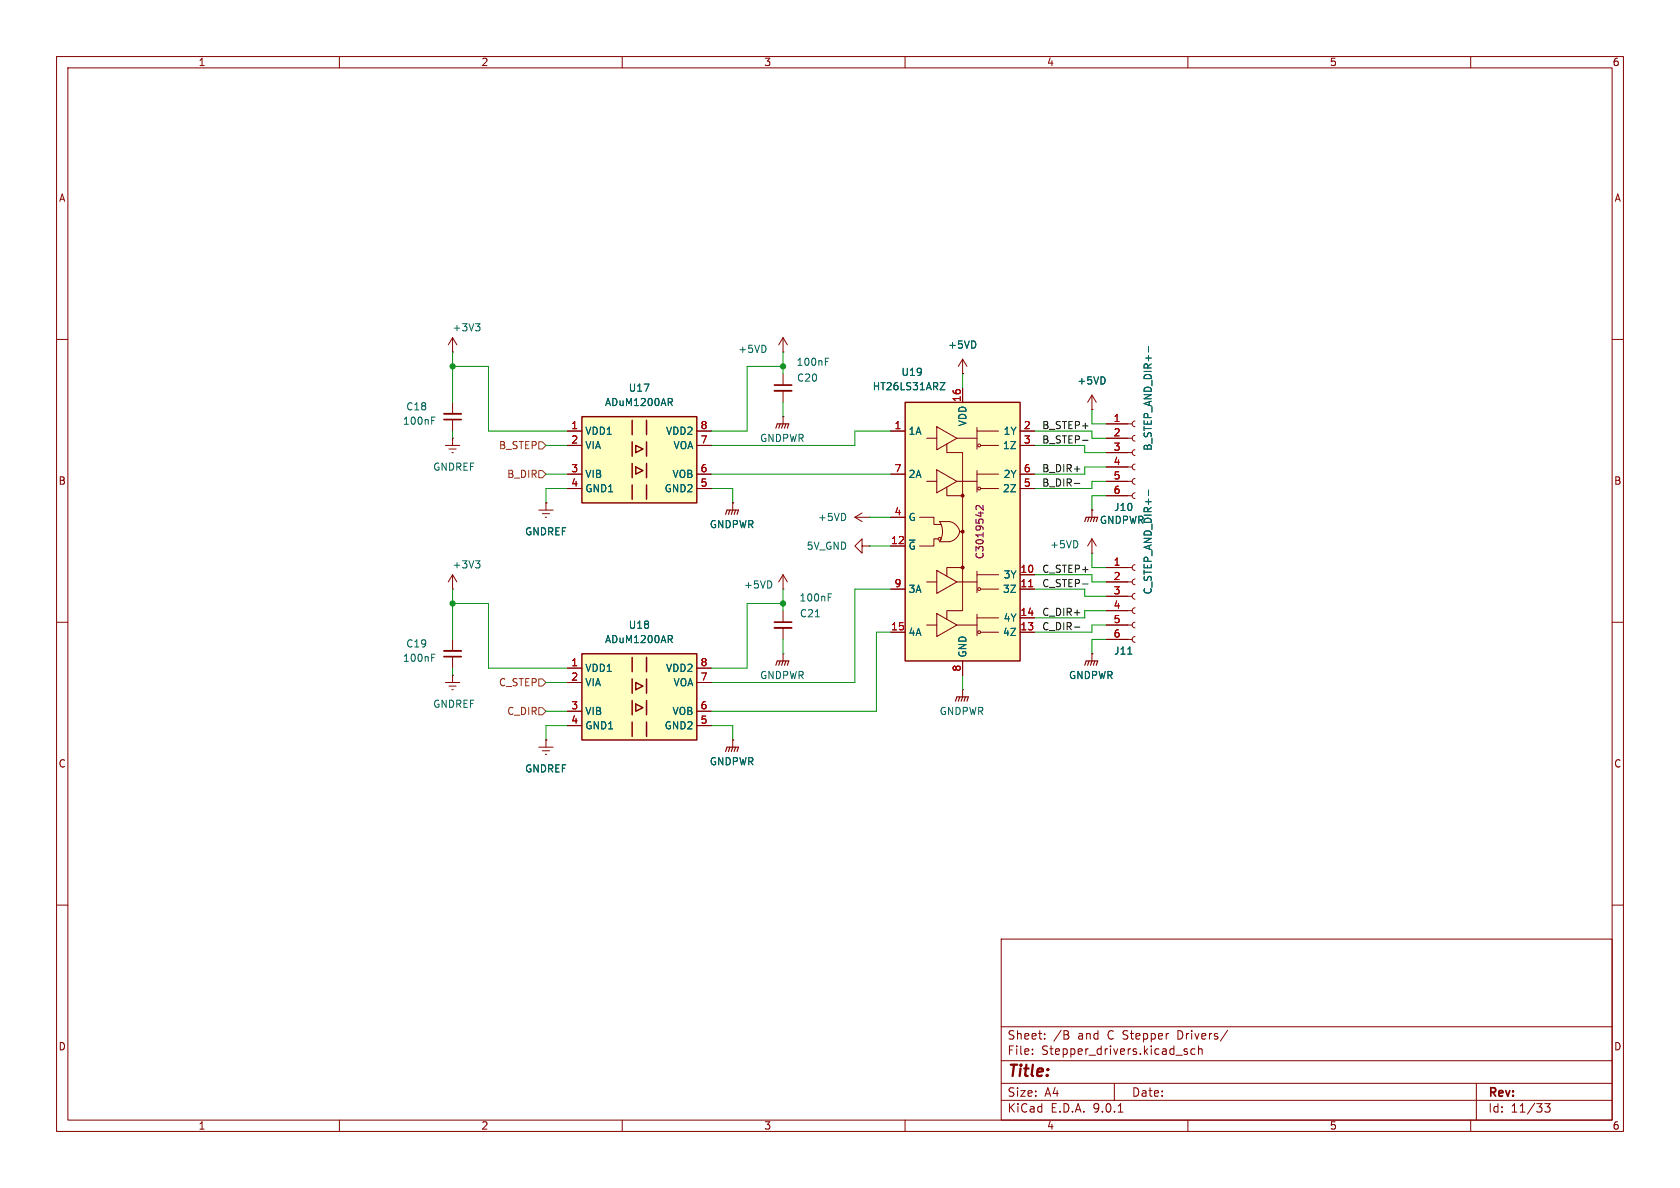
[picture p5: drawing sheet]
<svg xmlns="http://www.w3.org/2000/svg" width="297mm" height="210mm" viewBox="0 0 297 210" stroke-linecap="round" stroke-linejoin="round" font-family="sans-serif">
<g fill="none" stroke="#840000" stroke-width=".18">
<path d="M10 10h277v190h-277zM12 12h273v186h-273zM60 10v2M110 10v2M160 10v2M210 10v2M260 10v2M138.4 59.7v2.5M138.4 59.7l-.7 1.3M138.4 59.7l.8 1.3M10 60h2M138.4 62.2h.1"/>
<path d="M138.4 66v2.1M138.4 69.1v2M285 60h2M10 110h2M138.4 108v2M138.4 111v2M285 110h2M170.2 121.9h.1M170.2 121.9v1.3M10 160h2M177 166h108v32h-108zM285 160h2"/>
<path d="M60 198v2M110 198v2M160 198v2M177 194.5h108M177 191.5h108M177 187.5h108M177 181.5h108M182.5 186.3v.1M182.5 185.5v.1M184.7 183.6v.1M184.7 182.8v.1M188.8 183l.2 .2-.2 .4"/>
<path d="M188.8 182.3v.5M197 191.5v3M197.7 196.6h.8M209.9 185.5l-.4-.1-.2 .2 .1 .2 .5 .2v.3h-.6M210 198v2M211.2 185.5l-.4-.1-.3 .3v.4l.2 .2h.5M211.9 185.5l.2-.1 .4 .1v.9M211.9 184.9v1.5M217 182.1l-1.3 2M260 198v2M261 191.5v6.5M273.1 195.1h.9l-.5 .6 .5 .1v.7l-.3 .1h-.4l-.2-.1"/>
</g>
<path d="M136.9 68.1h3.1M136.9 110h3.1" fill="none" stroke="#840000" stroke-width=".3"/>
<path d="M136.9 69.1h3.1M136.9 111h3.1" fill="none" stroke="#840000" stroke-width=".33"/>
<path d="M145.9 63.9h.4M145.9 63.3h.6M144.1 109h.8M146.4 105.6h.4M146.4 105h.6" fill="none" stroke="#006464" stroke-width=".18"/>
<path d="M168.9 124l.3-.8h2l-.3 .8M169.7 123.2l-.3 .8M170.2 123.2l-.3 .8M170.7 123.2l-.3 .8" fill="none" stroke="#840000" stroke-width=".2"/>
<path d="M102.9 115.6h20.3v15.2h-20.3z" fill="#ffffc2"/>
<path d="M102.9 115.6h20.3v15.2h-20.3zM111.8 116.2v2.5M114.3 116.2v2.5M111.8 120v2.6M111.8 123.8v2.6M111.8 127.6v2.6M112.4 120.7l1.3 .6-1.3 .6zM112.4 124.5l1.3 .6-1.3 .6zM114.3 120v2.6M114.3 123.8v2.6M114.3 127.6v2.6" fill="none" stroke="#840000" stroke-width=".25"/>
<g fill="none" stroke="#840000" stroke-width=".18">
<path d="M78.7 78.7h2.6M79.4 79.4h1.2M80 77.5h.1M80 77.5v1.2M138.4 73.7h.1M138.4 73.7v1.2M79.9 80h.2M95.2 90.2h2.6M95.9 90.8h1.3M96.4 91.4h.2M96.5 88.9h.1M96.5 88.9v1.3"/>
<path d="M129.5 88.9h.1M129.5 88.9v1.3M151.1 91.4l1.3 .8M151.1 91.4h2.6M152.4 96.5v-1.2l-1.3 1.2 1.3 1.3v-1.3h1.3M152.4 90.7l-1.3 .7M153.7 91.4h.1M153.7 96.5h.1M80 119.4h.1M80 113v2.1M80 116.1v2M80 119.4v1.3"/>
<path d="M100.3 118.1h2.6M123.2 118.1h2.5M138.4 115.6h.1M138.4 104.1h.1M138.4 101.6v2.5M138.4 115.6v1.2M138.4 101.6l-.7 1.3M138.4 101.6l.8 1.3M193 115.6h.1M193 115.6v1.2M78.7 120.7h2.6M79.4 121.3h1.2"/>
<path d="M79.9 121.9h.2M95.2 132.1h2.6M95.9 132.7h1.3M96.4 133.4h.2M96.5 130.8h.1M96.5 130.8v1.3M100.3 120.7h2.6M100.3 125.7h2.6M100.3 128.3h2.6M123.2 120.7h2.5M123.2 125.7h2.5M123.2 128.3h2.5"/>
<path d="M129.5 130.8h.1M129.5 130.8v1.3"/>
</g>
<path d="M76.3 116.2h.4M76.3 115.6h.6M118.4 113l.5 .6M118.6 112.3l.3 .3-.1 .3-.2 .1" fill="none" stroke="#006464" stroke-width=".18"/>
<g fill="none" stroke="#840000" stroke-width=".2">
<path d="M137.2 75.7l.2-.8h2l-.2 .8M137.9 74.9l-.2 .8M138.4 74.9l-.2 .8M138.9 74.9l-.2 .8M128.3 90.9l.2-.7h2.1l-.3 .7M129 90.2l-.2 .7M129.5 90.2l-.2 .7M130 90.2l-.2 .7M137.2 117.6l.2-.8h2l-.2 .8M137.9 116.8l-.2 .8M138.4 116.8l-.2 .8M138.9 116.8l-.2 .8"/>
<path d="M191.8 117.6l.2-.8h2.1l-.3 .8M192.5 116.8l-.2 .8M193 116.8l-.2 .8M193.5 116.8l-.2 .8M128.3 132.8l.2-.7h2.1l-.3 .7M129 132.1l-.2 .7M129.5 132.1l-.2 .7M130 132.1l-.2 .7"/>
</g>
<path d="M78.5 116.1h3" fill="none" stroke="#840000" stroke-width=".3"/>
<path d="M78.5 115.1h3" fill="none" stroke="#840000" stroke-width=".33"/>
<path d="M102.9 73.7h20.3v15.2h-20.3z" fill="#ffffc2"/>
<path d="M102.9 73.7h20.3v15.2h-20.3zM111.8 74.3v2.5M111.8 78.1v2.5M112.4 78.7l1.3 .7-1.3 .6zM114.3 74.3v2.5M114.3 78.1v2.5M111.8 81.9v2.6M111.8 85.7v2.6M112.4 82.6l1.3 .6-1.3 .6zM114.3 81.9v2.6M114.3 85.7v2.6" fill="none" stroke="#840000" stroke-width=".25"/>
<g fill="none" stroke="#840000" stroke-width=".18">
<path d="M80 59.7v2.5M80 59.7l-.8 1.3M80 59.7l.8 1.3M80 62.2h.1M80 71.1v2.1M80 74.2v2M100.3 76.2h2.6M100.3 78.7h2.6M123.2 76.2h2.5M123.2 78.7h2.5M193 72.4h.1M193 69.9v2.5"/>
<path d="M193 69.9l-.7 1.2M193 69.9l.8 1.2M195.6 74.9h4.6M195.6 77.5h4.6M200.7 74.4l-.4 .2-.1 .3 .1 .4 .4 .1M200.7 77l-.4 .1-.1 .4 .1 .3 .4 .2M200.7 79.5l-.4 .2-.1 .3 .1 .4 .4 .1M100.3 83.8h2.6M100.3 86.4h2.6M123.2 83.8h2.5M123.2 86.4h2.5M193 90.2h.1"/>
<path d="M193 97.8h.1M193 90.2v1.2M193 95.3v2.5M193 95.3l-.7 1.2M193 95.3l.8 1.2M195.6 80h4.6M195.6 82.6h4.6M195.6 85.1h4.6M195.6 87.6h4.6M200.7 99.8l-.4 .2-.1 .3 .1 .4 .4 .1M200.7 82l-.4 .2-.1 .4 .1 .3 .4 .2M200.7 84.6l-.4 .1-.1 .4 .1 .3 .4 .2"/>
<path d="M200.7 87.1l-.4 .2-.1 .3 .1 .4 .4 .1M195.6 100.3h4.6M195.6 102.9h4.6M195.6 105.4h4.6M195.6 108h4.6M195.6 110.5h4.6M195.6 113h4.6M200.7 102.4l-.4 .1-.1 .4 .1 .3 .4 .2M200.7 104.9l-.4 .2-.1 .3 .1 .4 .4 .1M200.7 107.4l-.4 .2-.1 .4 .1 .3 .4 .2M200.7 110l-.4 .1-.1 .4 .1 .3 .4 .2M200.7 112.5l-.4 .2-.1 .3 .1 .4 .4 .1"/>
</g>
<path d="M84.1 57.2h.7l-.4 .5M84.6 57.7l.2 .2v.3l-.2 .3M76.3 74.3h.4M76.3 73.7h.6M118.4 71.1l.5 .6M118.6 70.4l.3 .3-.1 .3-.2 .1M203 61.2v1M203 86.6v1M199.4 115.6h.7" fill="none" stroke="#006464" stroke-width=".18"/>
<path d="M78.5 74.2h3" fill="none" stroke="#840000" stroke-width=".3"/>
<path d="M78.5 73.2h3" fill="none" stroke="#840000" stroke-width=".33"/>
<path d="M191.8 92.2l.2-.8h2.1l-.3 .8M192.5 91.4l-.2 .8M193 91.4l-.2 .8M193.5 91.4l-.2 .8" fill="none" stroke="#840000" stroke-width=".2"/>
<path d="M160 71.1h20.3v45.7h-20.3z" fill="#ffffc2"/>
<path d="M160 71.1h20.3v45.7h-20.3z" fill="none" stroke="#840000" stroke-width=".25"/>
<g fill="none" stroke="#840000" stroke-width=".18">
<path d="M100.3 76.2h2.6M100.3 78.7h2.6M123.2 76.2h2.5M123.2 78.7h2.5M157.5 76.2h2.5M163.8 77.5h1.8M165.6 75.4l3.6 2.1-3.6 2zM167.4 78.5v1.5h2.8v7.6M169.2 77.5h3.5M170.2 66h.1M170.2 63.5v2.5M170.2 68.6v2.5"/>
<path d="M170.2 63.5l-.8 1.3M170.2 63.5l.7 1.3M172.7 76.2h3.8M172.7 75.6v3.8M173.5 78.7h3M180.3 76.2h2.6M180.3 78.7h2.6M193 72.4h.1M195.6 77.5h3.8M195.6 74.9h3.8M96.5 88.9h.1M100.3 83.8h2.6"/>
<path d="M100.3 86.4h2.6M123.2 83.8h2.5M123.2 86.4h2.5M129.5 88.9h.1M157.5 83.8h2.5M157.5 91.4h2.5M157.5 96.5h2.5M162.6 91.4h2.5v1.3h1.3M163.8 85.1h1.8M165.6 83.1l3.6 2-3.6 2zM165.9 95.3h-.8v1.2h-2.5M166.1 92.2h1.8a2.11 2.11 0 0 1 1.7 2 2.36 2.36 0 0 1-1.7 1.6h-1.8a3.4 3.4 0 0 0 0-3.6z"/>
<path d="M167.4 86.1v1.5h2.8M169.2 85.1h3.5M169.7 94h.5M170.2 87.6v20.4h-2.8v1.5M172.7 83.2v3.8M172.7 83.8h3.8M173.5 86.4h3M180.3 83.8h2.6M180.3 86.4h2.6M193 90.2h.1M195.6 85.1h3.8M195.6 80h3.8"/>
<path d="M195.6 82.6h3.8M195.6 87.6h3.8M80 104.1h.1M80 101.6l-.8 1.3M80 101.6l.8 1.3M80 101.6v2.5M100.3 118.1h2.6M123.2 118.1h2.5M157.5 104.1h2.5M157.5 111.8h2.5M163.8 102.9h1.8M163.8 110.5h1.8"/>
<path d="M165.6 100.8l3.6 2.1-3.6 2zM165.6 108.5l3.6 2-3.6 2zM169.2 102.9h3.5M169.2 110.5h3.5M170.2 100.3h-2.8v1.6M170.2 116.8v2.6M172.7 101v3.8M172.7 108.6v3.8M172.7 101.6h3.8M172.7 109.2h3.8M173.5 104.1h3M173.5 111.8h3"/>
<path d="M180.3 101.6h2.6M180.3 109.2h2.6M180.3 104.1h2.6M180.3 111.8h2.6M193 115.6h.1M195.6 102.9h3.8M195.6 110.5h3.8M195.6 100.3h3.8M195.6 105.4h3.8M195.6 108h3.8M195.6 113h3.8M96.5 130.8h.1"/>
<path d="M100.3 120.7h2.6M100.3 125.7h2.6M100.3 128.3h2.6M123.2 120.7h2.5M123.2 125.7h2.5M123.2 128.3h2.5M129.5 130.8h.1"/>
<circle cx="173.1" cy="78.7" r=".25"/>
<circle cx="166.1" cy="95.2" r=".25"/>
<circle cx="173.1" cy="86.4" r=".25"/>
<circle cx="173.1" cy="111.8" r=".25"/>
<circle cx="173.1" cy="104.1" r=".25"/>
</g>
<g fill="#840000" stroke="#840000" stroke-width=".18">
<circle cx="170.2" cy="87.6" r=".25"/>
<circle cx="170.2" cy="94" r=".25"/>
<circle cx="170.2" cy="100.3" r=".25"/>
</g>
<path d="M181.9 103.7h.7" fill="none" stroke="#a90000" stroke-width=".18"/>
<path d="M118.4 71.1l.5 .6M118.6 70.4l.3 .3-.1 .3-.2 .1M166.2 67.6h.8l-.8 1.3h.8M203 61.2v1M84.1 99.1h.7l-.4 .5M84.6 99.6l.2 .3v.3l-.2 .2M203 86.6v1M118.4 113l.5 .6M118.6 112.3l.3 .3-.1 .3-.2 .1M199.4 115.6h.7" fill="none" stroke="#006464" stroke-width=".18"/>
<path d="M173.8 89.4v.7l-.9-.7-.4 .2 .2 .5" fill="none" stroke="#840084" stroke-width=".18"/>
<path d="M95.2 78.1h.7l.6 .6-.6 .7h-.7zM95.2 83.2h.7l.6 .6-.6 .7h-.7zM95.2 125.1h.7l.6 .6-.6 .7h-.7zM95.2 120h.7l.6 .7-.6 .6h-.7z" fill="none" stroke="#725600" stroke-width=".18"/>
<path d="M191.4 77.8h1M189.9 85.5h1M189.9 110.9h1M191.4 103.2h1" fill="none" stroke="#0f0f0f" stroke-width=".18"/>
<g fill="none" stroke="#009600" stroke-width=".18">
<path d="M80 64.8h6.4v11.4h13.9M80 62.2v8.9M80 76.2v1.3M96.5 78.7h3.8M138.4 62.2v3.8M138.4 71.1v2.6M138.4 64.8h-6.3v11.4h-6.4M157.5 76.2h-6.4v2.5h-25.4M170.2 66v2.6M182.9 76.2h10.1v1.3h2.6M182.9 78.7h8.9v1.3h3.8M193 72.4v2.5h2.6"/>
<path d="M96.5 83.8h3.8M100.3 86.4h-3.8v2.5M125.7 86.4h3.8v2.5M125.7 83.8h31.8M153.7 96.5h3.8M153.7 91.4h3.8M193 97.8v2.5h2.6M195.6 85.1h-2.6v1.3h-10.1M195.6 87.6h-2.6v2.6M195.6 82.6h-3.8v1.2h-8.9M80 106.7h6.4v11.4h13.9M80 104.1v8.9"/>
<path d="M80 118.1v1.3M138.4 106.7h-6.3v11.4h-6.4M138.4 104.1v3.9M138.4 113v2.6M157.5 111.8h-2.6v13.9h-29.2M157.5 104.1h-6.4v16.6h-25.4M170.2 119.4v2.5M182.9 104.1h8.9v1.3h3.8M182.9 101.6h10.1v1.3h2.6M195.6 110.5h-2.6v1.3h-10.1M195.6 113h-2.6v2.6M195.6 108h-3.8v1.2h-8.9"/>
<path d="M96.5 125.7h3.8M96.5 120.7h3.8M100.3 128.3h-3.8v2.5M125.7 128.3h3.8v2.5"/>
</g>
<g fill="#009600" stroke="#009600" stroke-width=".18">
<circle cx="138.4" cy="64.8" r=".46"/>
<circle cx="138.4" cy="106.7" r=".46"/>
<circle cx="80" cy="64.8" r=".46"/>
<circle cx="80" cy="106.7" r=".46"/>
</g>
<text font-size="2.8" fill="#840000" x="178" y="190.9">Title:</text>
<g font-size="2.1" fill="#840000">
<text x="178" y="184">Sheet:</text>
<text x="186.2" y="184">/B</text>
<text x="190.6" y="184">and</text>
<text x="196" y="184">C Stepper</text>
<text x="208.6" y="184">Drivers/</text>
<text x="178" y="186.7">File:</text>
<text x="184.1" y="186.7">Stepper_drivers.kicad_sch</text>
<text x="178" y="196.9">KiCad</text>
<text x="178" y="194.1">Size:</text>
<text x="184.7" y="194.1">A4</text>
<text x="185.7" y="196.9">E.D.A.</text>
<text x="193.3" y="196.9">9.0.1</text>
<text x="200" y="194.1">Date:</text>
<text x="263" y="194.3">Rev:</text>
<text x="263" y="196.9">Id:</text>
<text x="267.1" y="196.9">11/33</text>
</g>
<g font-size="1.8" fill="#840000">
<text x="35" y="11.9">1</text>
<text x="85" y="11.9">2</text>
<text x="135" y="11.9">3</text>
<text x="185" y="11.9">4</text>
<text x="235" y="11.9">5</text>
<text x="285" y="11.9">6</text>
<text x="10.3" y="35.9">A</text>
<text x="285.3" y="35.9">A</text>
<text x="10.3" y="85.9">B</text>
<text x="285.3" y="85.9">B</text>
<text x="10.3" y="135.9">C</text>
<text x="285.3" y="135.9">C</text>
<text x="10.3" y="185.9">D</text>
<text x="285.3" y="185.9">D</text>
<text x="35" y="199.9">1</text>
<text x="85" y="199.9">2</text>
<text x="135" y="199.9">3</text>
<text x="185" y="199.9">4</text>
<text x="235" y="199.9">5</text>
<text x="285" y="199.9">6</text>
</g>
<g font-size="1.8" fill="#006464">
<text x="79.9" y="58.8">+3V3</text>
<text x="130.4" y="62.6">+5VD</text>
<text x="140.7" y="64.9">100nF</text>
<text x="167.5" y="61.8">+5VD</text>
<text x="106.9" y="72">ADuM1200AR</text>
<text x="111.1" y="69.4">U17</text>
<text x="140.8" y="67.7">C20</text>
<text x="154.2" y="69.2">HT26LS31ARZ</text>
<text x="159.3" y="66.6">U19</text>
<text x="190.4" y="68.2">+5VD</text>
<text x="71.1" y="75.3">100nF</text>
<text x="71.7" y="72.7">C18</text>
<text x="103.4" y="77.1">VDD1</text>
<text x="117.6" y="77.1">VDD2</text>
<text x="160.5" y="77.1">1A</text>
<text x="171" y="75.5" transform="rotate(-90 171 75.5)">VDD</text>
<text x="177.3" y="77.1">1Y</text>
<text x="76.5" y="83.4">GNDREF</text>
<text x="103.4" y="79.6">VIA</text>
<text x="119" y="79.6">VOA</text>
<text x="134.3" y="78.3">GNDPWR</text>
<text x="177.2" y="79.6">1Z</text>
<text x="203.8" y="79.8" transform="rotate(-90 203.8 79.8)">B_STEP_AND_DIR+-</text>
<text x="103.4" y="84.7">VIB</text>
<text x="103.4" y="87.2">GND1</text>
<text x="117.4" y="87.2">GND2</text>
<text x="118.8" y="84.7">VOB</text>
<text x="160.5" y="84.7">2A</text>
<text x="177.2" y="87.2">2Z</text>
<text x="177.3" y="84.7">2Y</text>
<text x="92.7" y="94.8">GNDREF</text>
<text x="125.4" y="93.6">GNDPWR</text>
<text x="144.5" y="92.3">+5VD</text>
<text x="160.5" y="92.3">G</text>
<text x="194.3" y="92.8">GNDPWR</text>
<text x="196.9" y="90.5">J10</text>
<text x="79.9" y="100.7">+3V3</text>
<text x="142.5" y="97.4">5V_GND</text>
<text x="160.5" y="97.4">~{G}</text>
<text x="185.5" y="97.1">+5VD</text>
<text x="131.4" y="104.2">+5VD</text>
<text x="141.2" y="106.5">100nF</text>
<text x="160.5" y="105">3A</text>
<text x="177.2" y="105">3Z</text>
<text x="177.3" y="102.5">3Y</text>
<text x="203.8" y="105.2" transform="rotate(-90 203.8 105.2)">C_STEP_AND_DIR+-</text>
<text x="106.9" y="113.9">ADuM1200AR</text>
<text x="111.1" y="111.4">U18</text>
<text x="141.3" y="109.3">C21</text>
<text x="160.5" y="112.6">4A</text>
<text x="177.2" y="112.6">4Z</text>
<text x="177.3" y="110.1">4Y</text>
<text x="71.1" y="117.2">100nF</text>
<text x="71.7" y="114.7">C19</text>
<text x="103.4" y="119">VDD1</text>
<text x="117.6" y="119">VDD2</text>
<text x="171" y="116.3" transform="rotate(-90 171 116.3)">GND</text>
<text x="196.9" y="115.9">J11</text>
<text x="76.5" y="125.3">GNDREF</text>
<text x="103.4" y="121.5">VIA</text>
<text x="119" y="121.5">VOA</text>
<text x="134.3" y="120.2">GNDPWR</text>
<text x="188.9" y="120.2">GNDPWR</text>
<text x="103.4" y="126.6">VIB</text>
<text x="103.4" y="129.1">GND1</text>
<text x="117.4" y="129.1">GND2</text>
<text x="118.8" y="126.6">VOB</text>
<text x="166" y="126.6">GNDPWR</text>
<text x="92.7" y="136.8">GNDREF</text>
<text x="125.4" y="135.5">GNDPWR</text>
</g>
<g font-size="1.8" fill="#a90000">
<text x="169.9" y="71.2" transform="rotate(-90 169.9 71.2)">16</text>
<text x="100.9" y="75.9">1</text>
<text x="123.8" y="75.9">8</text>
<text x="158" y="75.9">1</text>
<text x="180.9" y="75.9">2</text>
<text x="196.8" y="74.7">1</text>
<text x="196.8" y="77.2">2</text>
<text x="100.9" y="78.5">2</text>
<text x="100.9" y="83.6">3</text>
<text x="123.8" y="78.5">7</text>
<text x="123.8" y="83.6">6</text>
<text x="158" y="83.6">7</text>
<text x="180.9" y="78.5">3</text>
<text x="180.9" y="83.6">6</text>
<text x="196.8" y="79.8">3</text>
<text x="196.8" y="82.3">4</text>
<text x="100.9" y="86.1">4</text>
<text x="123.8" y="86.1">5</text>
<text x="180.9" y="86.1">5</text>
<text x="196.8" y="84.8">5</text>
<text x="196.8" y="87.4">6</text>
<text x="158" y="91.2">4</text>
<text x="157.4" y="96.3">12</text>
<text x="180.3" y="101.3">10</text>
<text x="196.8" y="100.1">1</text>
<text x="158" y="103.9">9</text>
<text x="180.3" y="103.9">11</text>
<text x="196.8" y="102.6">2</text>
<text x="196.8" y="105.2">3</text>
<text x="196.8" y="107.7">4</text>
<text x="157.4" y="111.5">15</text>
<text x="180.3" y="109">14</text>
<text x="180.3" y="111.5">13</text>
<text x="196.8" y="110.2">5</text>
<text x="196.8" y="112.8">6</text>
<text x="100.9" y="117.9">1</text>
<text x="123.8" y="117.9">8</text>
<text x="169.9" y="118.8" transform="rotate(-90 169.9 118.8)">8</text>
<text x="100.9" y="120.4">2</text>
<text x="100.9" y="125.5">3</text>
<text x="123.8" y="120.4">7</text>
<text x="123.8" y="125.5">6</text>
<text x="100.9" y="128">4</text>
<text x="123.8" y="128">5</text>
</g>
<g font-size="1.8" fill="#0f0f0f">
<text x="184.1" y="75.9">B_STEP+</text>
<text x="184.1" y="83.6">B_DIR+</text>
<text x="184.1" y="78.5">B_STEP-</text>
<text x="184.1" y="86.1">B_DIR-</text>
<text x="184.1" y="101.3">C_STEP+</text>
<text x="184.1" y="103.9">C_STEP-</text>
<text x="184.1" y="111.5">C_DIR-</text>
<text x="184.1" y="109">C_DIR+</text>
</g>
<g font-size="1.8" fill="#725600">
<text x="88.1" y="79.6">B_STEP</text>
<text x="89.6" y="84.7">B_DIR</text>
<text x="88.1" y="121.5">C_STEP</text>
<text x="89.6" y="126.6">C_DIR</text>
</g>
<text font-size="1.8" fill="#840084" x="174.1" y="98.9" transform="rotate(-90 174.1 98.9)">C3019542</text>
</svg>
